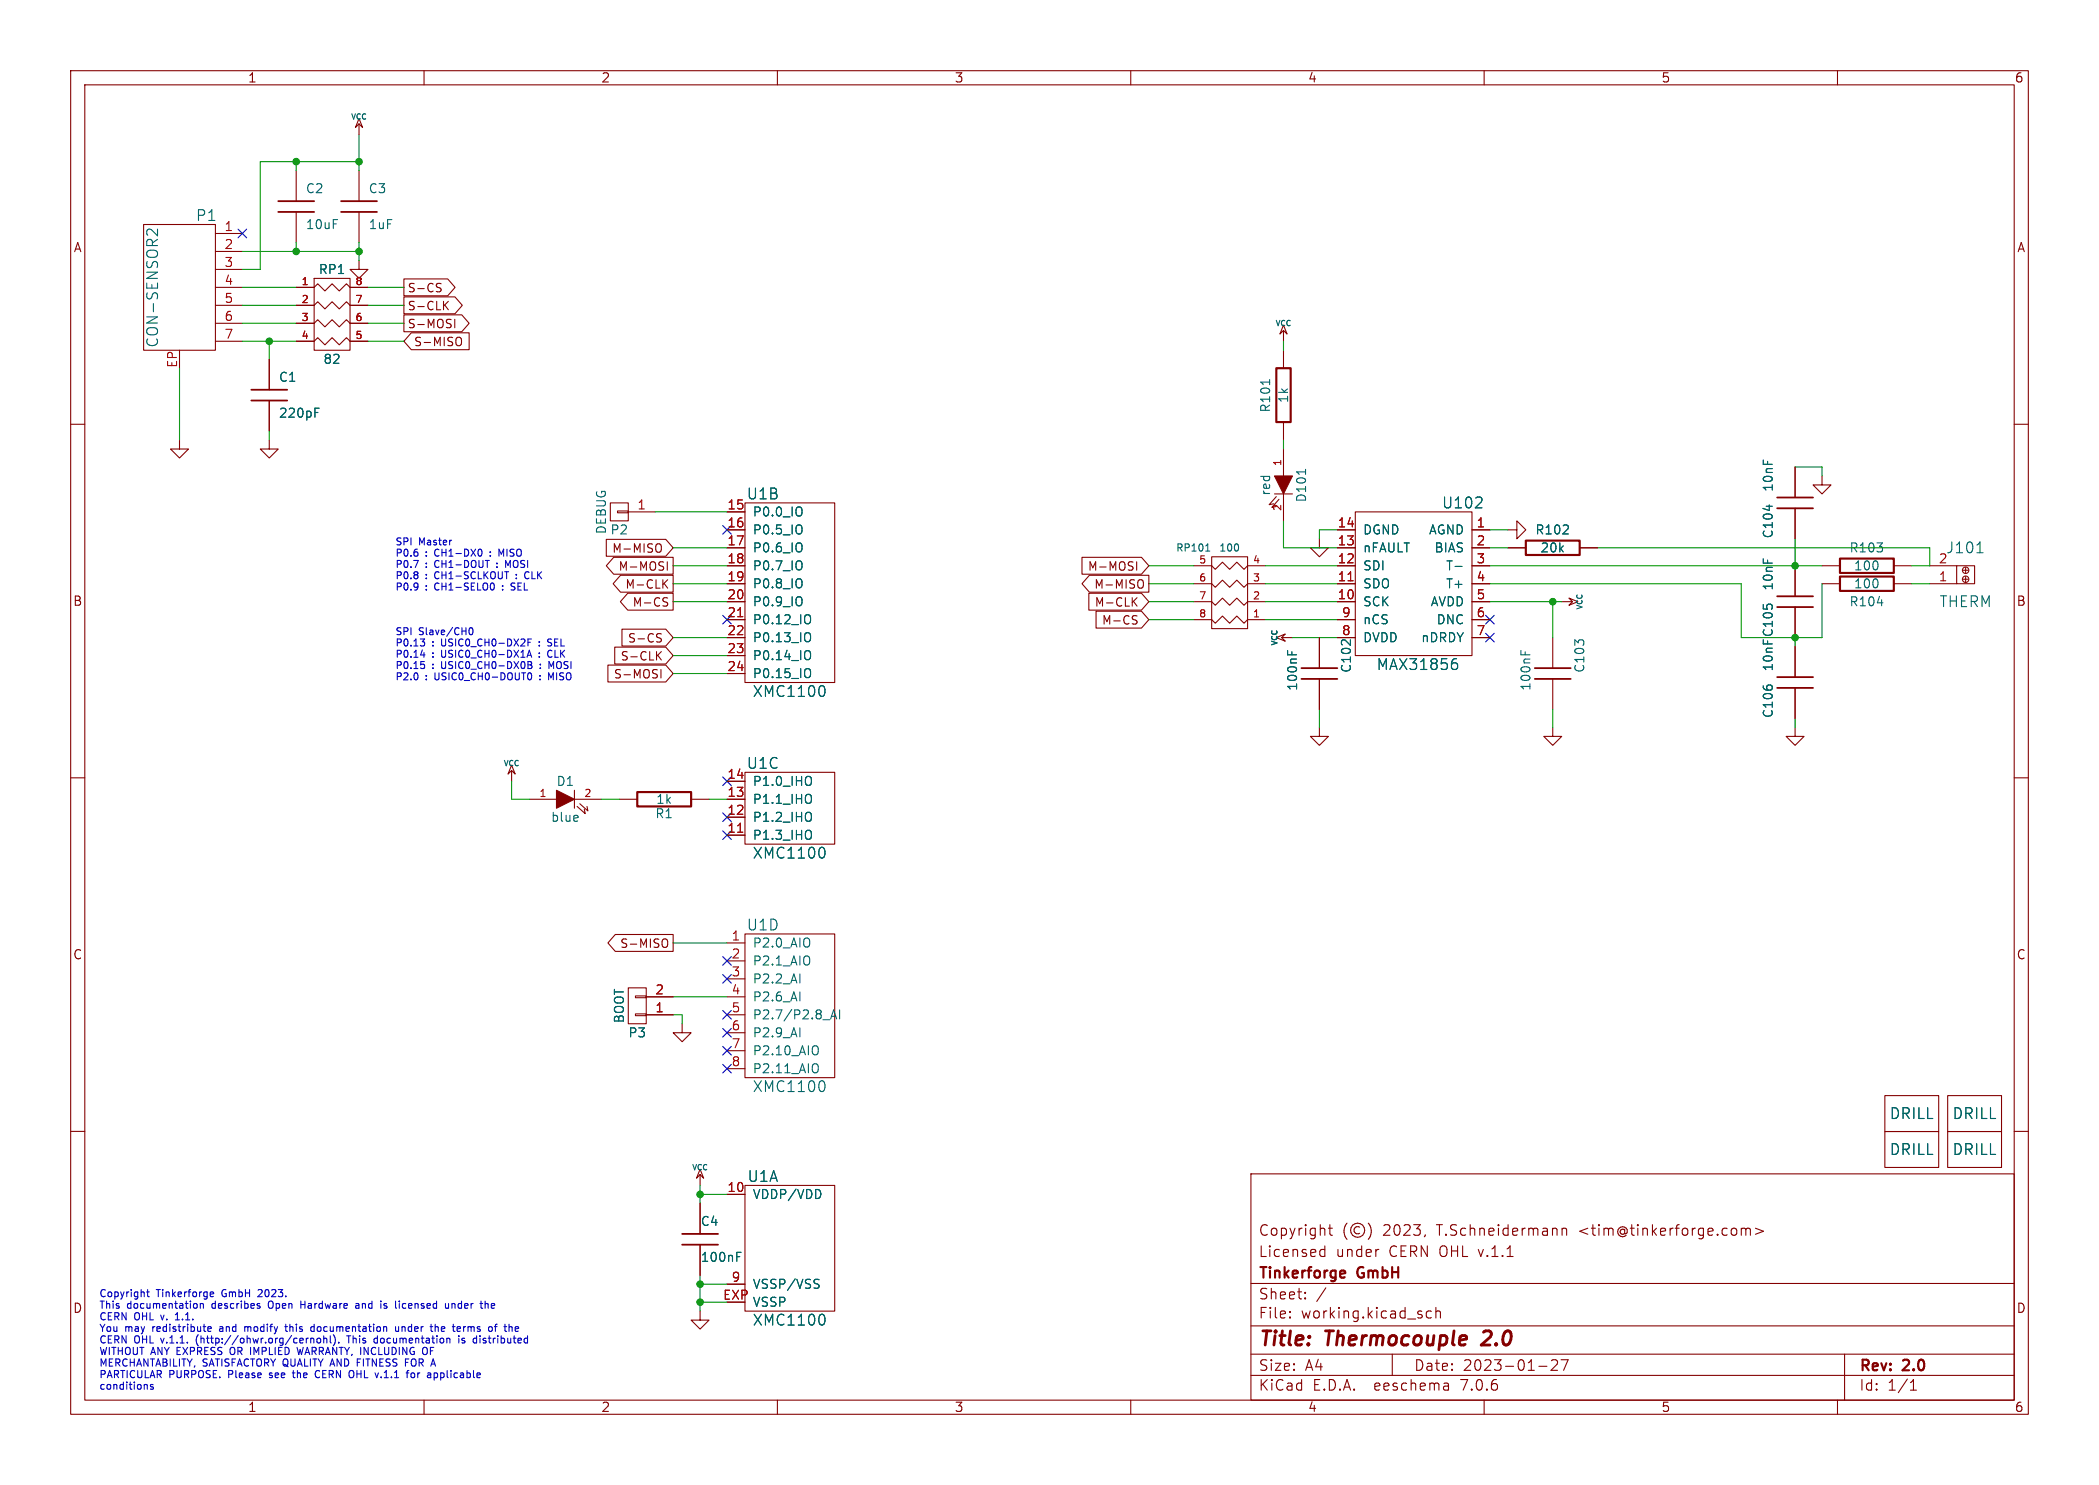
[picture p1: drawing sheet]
<svg xmlns="http://www.w3.org/2000/svg" width="297mm" height="210mm" viewBox="0 0 297 210" stroke-linecap="round" stroke-linejoin="round" font-family="sans-serif">
<g fill="none" stroke="#840000" stroke-width=".15">
<path d="M10 10h277v190h-277zM12 12h273v186h-273zM50.8 16.8l.5 1.2-.5-.5-.5 .5zM50.8 17.5v1.6M60 10v2M110 10v2M160 10v2M210 10v2M260 10v2M20.3 31.8h10.2v17.7h-10.2zM30.5 33h3.8M30.5 35.6h3.8"/>
<path d="M30.5 38.1h3.8M41.9 24.1v4.3M41.9 30v4.3M44.4 39.4h5.1v10.1h-5.1zM50.8 36.8v1.3h1.3l-1.3 1.3-1.3-1.3h1.3M50.8 24.1v4.3M50.8 30v4.3M57.1 39.4h6.2l1.1 1.2-1.1 1.2h-6.2zM10 60h2M30.5 40.6h3.8M30.5 43.2h3.8M30.5 45.7h3.8"/>
<path d="M30.5 48.3h3.8M38.1 50.8v4.3M38.1 56.6v4.4M41.9 48.3h2.5l.6-.5 1 1 1-1 1 1 1-1 .5 .5h2.6M41.9 45.7h2.5l.6-.5 1 1 1-1 1 1 1-1 .5 .5h2.6M41.9 43.2h2.5l.6-.5 1 1 1-1 1 1 1-1 .5 .5h2.6M41.9 40.6h2.5l.6-.5 1 1 1-1 1 1 1-1 .5 .5h2.6M57.1 42h7.3l1 1.2-1 1.2h-7.3zM57.1 44.5h8.2l1.1 1.2-1.1 1.2h-8.2zM58.2 47.1h8.2v2.4h-8.2l-1.1-1.2zM62 40.6l.3 .2 .1 .2-.2 .3h-.3M62 40.1h.4"/>
<path d="M62.9 43.1l.5 .7M63.4 42.6l-.6 .7M64.3 45.2v1.1M64.8 47.7a.4 .4 0 0 1 .5 .4v.4a.4 .4 0 0 1-.5 .4M181.6 46l.5 1.2-.5-.5-.5 .5zM181.6 46.7v1.6M181.6 49.5v2.6M181.6 59.7v2.5M285 60h2M25.4 62.2v1.3h1.3l-1.3 1.3-1.3-1.3h1.3M38.1 62.2v1.3h1.3l-1.3 1.3-1.3-1.3h1.3M85.8 76.3h8.4l1 1.2-1 1.2h-8.4z"/>
<path d="M86.4 71.1h2.5v2.6h-2.5zM86.8 78.8h8.4v2.4h-8.4l-1-1.2zM87.4 72.3h1.5v.2h-1.5zM88.9 72.4h3.8M93.1 76.9a.4 .4 0 0 1 .5 .4v.4a.4 .4 0 0 1-.5 .4M94.4 79.4v1.2M102.9 77.5h2.5M102.9 72.4h2.5M102.9 74.9h2.5M105.4 71.1h12.7v25.4h-12.7zM153.1 78.8h8.4l1.1 1.2-1.1 1.2h-8.4zM160.8 79.4v1.2"/>
<path d="M171.4 78.7h5.1v10.2h-5.1zM180.3 69.9h2.6M180.6 70.2l-1 1.2 .6-.2M181 70.6l-1 1.2 .6-.2M181.6 63.5v3.8M181.6 69.9v3.8M186.7 76.2v1.3h1.3l-1.3 1.2-1.3-1.2h1.3M189.2 77.5h2.6M189.2 74.9h2.6M191.8 72.4h16.5v20.3h-16.5zM208.3 77.5h2.5M208.3 74.9h2.5"/>
<path d="M213.4 74.9h1.2v-1.2l1.3 1.2-1.3 1.3v-1.3M213.4 77.5h2.5M223.5 77.5h2.6M254 66v4.4M254 71.9v4.3M257.8 67.3v1.3h1.3l-1.3 1.3-1.3-1.3h1.3M86 94.1h8.2l1 1.2-1 1.1h-8.2zM87 91.5h7.2l1 1.2-1 1.2h-7.2zM87.8 81.4h7.4v2.3h-7.4l-1-1.1zM88 89h6.2l1 1.2-1 1.2h-6.2zM88.8 83.9h6.4v2.4h-6.4l-1-1.2zM93.1 92.7l.5 .6"/>
<path d="M93.1 90.2l.4 .1 .1 .3-.2 .2h-.3M93.1 89.6l.5 .1M93.5 94.7v1.2M93.6 92.1l-.7 .7M94 82.5l.5 .7M94 85.1l.4 .1 .1 .3-.3 .2h-.2M94 84.5l.5 .1M94.5 82l-.7 .7M102.9 90.2h2.5M102.9 85.1h2.5M102.9 87.6h2.5M102.9 82.6h2.5"/>
<path d="M102.9 80h2.5M102.9 92.7h2.5M102.9 95.3h2.5M154.1 83.9h7.4l1.1 1.2-1.1 1.2h-7.4zM154.1 81.4h8.5v2.3h-8.5l-1-1.1zM155.1 86.4h6.4l1.1 1.2-1.1 1.2h-6.4zM160.4 85l.5 .7M160.4 87.6l.4 .1 .1 .3-.2 .3h-.3M160.4 87.1h.5M160.9 84.5l-.7 .7M161.3 82a.4 .4 0 0 1 .5 .4v.4a.4 .4 0 0 1-.5 .4M168.9 80h2.5l.6 .5 1-1 1 1 1-1 1 1 .5-.5h2.6"/>
<path d="M168.9 82.6h2.5l.6 .5 1-1.1 1 1.1 1-1.1 1 1.1 .5-.5h2.6M168.9 85.1h2.5l.6 .5 1-1 1 1 1-1 1 1 .5-.5h2.6M168.9 87.6h2.5l.6 .5 1-1 1 1 1-1 1 1 .5-.5h2.6M180.6 90.2l1.3-.5-.5 .5 .5 .5zM181.4 90.2h1.5M186.7 90.2v4.3M186.7 96v4.3M189.2 90.2h2.6M189.2 85.1h2.6M189.2 87.6h2.6M189.2 82.6h2.6M189.2 80h2.6"/>
<path d="M208.3 90.2h2.5M208.3 85.1h2.5M208.3 87.6h2.5M208.3 82.6h2.5M208.3 80h2.5M219.7 90.2v4.3M219.7 96v4.3M221 85.1h1.5M222 84.6l1.3 .5-1.3 .5 .5-.5zM254 80v4.3M254 85.9v4.3M254 91.4v4.4"/>
<path d="M254 97.3v4.3M257.8 82.6h2.5M257.8 80h2.5M268 82.6h2.5M268 80h2.5M273 82.6h3.9M273 80h3.9M276.9 80h2.5v2.6h-2.5zM277.7 80.6h.8M277.7 81.9h.8M278.1 80.3v.7M278.1 81.5v.8"/>
<path d="M10 110h2M72.4 108.2l.5 1.3-.5-.5-.5 .5zM72.4 109v1.5M74.9 113h3.8M81.3 113h3.8M81.3 111.8v2.5M81.7 114l1.1 1.1-.1-.7M82 113.7l1.2 1-.1-.7M87.6 113h2.6M97.8 113h2.5M102.9 113h2.5M102.9 118.1h2.5"/>
<path d="M102.9 115.6h2.5M102.9 110.5h2.5M105.4 109.2h12.7v10.2h-12.7zM186.7 102.9v1.2h1.3l-1.3 1.3-1.3-1.3h1.3M219.7 102.9v1.2h1.3l-1.3 1.3-1.3-1.3h1.3M254 102.9v1.2h1.3l-1.3 1.3-1.3-1.3h1.3M285 110h2M87.1 132.2h8.1v2.3h-8.1l-1.1-1.1zM88.9 139.7h2.5v5.1h-2.5zM94 132.8a.4 .4 0 0 1 .5 .4v.4a.4 .4 0 0 1-.5 .4M102.9 133.4h2.5M102.9 135.9h2.5"/>
<path d="M102.9 138.4h2.5M105.4 132.1h12.7v20.3h-12.7zM10 160h2M89.9 140.8h1.5v.3h-1.5zM89.9 143.4h1.5v.2h-1.5zM91.4 141h3.8M91.4 143.5h3.8M96.5 144.8v1.3h1.3l-1.3 1.2-1.3-1.2h1.3M102.9 141h2.5M102.9 143.5h2.5M102.9 146.1h2.5M102.9 148.6h2.5"/>
<path d="M102.9 151.1h2.5M266.7 154.9h7.6v5.1h-7.6zM275.6 154.9h7.6v5.1h-7.6zM285 160h2M99.1 165.4l.5 1.2-.5-.5-.5 .5zM99.1 166.1v1.5M99.1 170.2v4.3M99.1 176v4.3M102.9 168.9h2.5M105.4 167.6h12.7v17.8h-12.7zM177 166h108v32h-108zM186.9 177.6l.1 .1 .5-.1"/>
<path d="M186.9 176.8l.1-.1 .5 .1M187.5 176.2v1.5M188 173.7h.5M188.2 173.2v1.3v.1l.3 .1M190.6 173a1.72 1.72 0 0 0 0 2.3M192.4 173.6a.52 .52 0 0 0-.8 .4 .52 .52 0 0 0 .8 .4M193.6 173a1.72 1.72 0 0 1 0 2.3M195 176.7h.1M201.7 174.6l-.2 .3M221 173.8a.37 .37 0 0 1 .7 .1v.8M221 173.7v1M246.4 173.8a.37 .37 0 0 1 .6 .1"/>
<path d="M246.4 173.7v1M247 173.9l.2-.2 .4 .1 .1 .9M247 173.9v.8M248.4 173.7l1.1 .4-1.1 .5M266.7 160h7.6v5.1h-7.6zM275.6 160h7.6v5.1h-7.6zM60 198v2M99.1 185.4v1.3h1.2l-1.2 1.3-1.3-1.3h1.3M102.9 181.6h2.5M110 198v2M160 198v2M177 194.5h108"/>
<path d="M177 191.5h108M177 187.5h108M177 181.5h108M182.5 186.3h.1l-.1 .1M182.5 186.3v.1M182.5 185.5v.1M182.5 185.5h.1l-.1 .1M184.7 183.6v.1M184.7 183.6h-.1l.1 .1M184.7 182.8v.1M184.7 182.8h-.1l.1 .1M187.6 182.1l-1.3 2"/>
<path d="M197 191.5v3M202.5 185.5l-.4-.1-.3 .3v.4l.2 .2 .1 .1 .4-.1M203.2 185.5a.37 .37 0 0 1 .6 .1v.8M203.2 184.9v1.5M204.9 195.7l.1 .9M205 196.5l-.2 .1M205 196h-.2M210 198v2M217.7 193.2h1.2M219.5 192.4l.2-.1 .5 .1a.41 .41 0 0 1 .1 .5l-.8 .9h.9M220.9 192.3h1l-.7 1.5M260 198v2"/>
<path d="M261 191.5v6.5M270.3 196.6h.9M270.3 195.5l.4-.4v1.5"/>
<circle cx="278.1" cy="80.6" r=".46"/>
<circle cx="278.1" cy="81.9" r=".46"/>
<circle cx="192.1" cy="174" r="1"/>
</g>
<path d="M210.9 189.1l-1.3 1.1h1.2" fill="none" stroke="#840000" stroke-width=".4"/>
<path d="M180.6 52.1h2v7.6h-2zM215.9 76.5h7.6v2h-7.6zM260.3 79h7.7v2h-7.7zM260.3 81.5h7.7v2.1h-7.7zM90.2 112h7.6v2h-7.6zM190.1 179.7l.2 .1v.2l-.7 .2M190.3 180.6l-.2 .1" fill="none" stroke="#840000" stroke-width=".3"/>
<g fill="none" stroke="#840000" stroke-width=".25">
<path d="M39.4 30h5M39.4 28.4h5M48.3 30h5M48.3 28.4h5M35.6 56.6h5M35.6 55.1h5M251.5 70.4h5M251.5 71.9h5M184.1 96h5.1M184.1 94.5h5.1M217.2 96h5M217.2 94.5h5"/>
<path d="M251.5 84.3h5M251.5 85.9h5M251.5 95.8h5M251.5 97.3h5M96.5 176h5.1M96.5 174.5h5.1"/>
</g>
<g fill="none" stroke="#006464" stroke-width=".15">
<path d="M22.3 32.4v.9l-.9-.8a.41 .41 0 0 0-.6 .2v.4M44.6 58.3h.4M44.6 57.7h.6M179.6 53.7v.7M113.4 71.9v.9M113.4 74.4v.9M113.4 77v.9M113.4 79.5v.9M170.6 77.9h.6M170.8 77.1l.1-.2v1M175.2 77.1v.6M184.7 66.4v.7"/>
<path d="M208.8 71.8h.9M209.6 70.4l.1 .2-.1 .3M250.3 71.4v.8M279.7 78.2h.9M113.4 82v.9M113.4 84.6v.9M114.4 86.9l.1 .1a.81 .81 0 0 1-.1 1.2M114.4 89.5h.1a.81 .81 0 0 1-.1 1.2M114.4 92l.1 .1a.81 .81 0 0 1-.1 1.2M114.4 94.6h.1a.81 .81 0 0 1-.1 1.2M116.5 97a1.14 1.14 0 0 1 0 1.4M182.2 92v.6"/>
<path d="M182.8 92.2v.4M205.7 93.7h.3l.2 .3v.5l-.2 .2h-.3M205.8 93.2h.3M205.9 80.1h1M215.2 92v.6M215.8 92.2v.4M265.6 85.2h.8M81.7 115.4l.1 .2-.6 .1M114.6 117.5a.9 .9 0 0 1 0 1.1M114.6 109.9a.9 .9 0 0 1 0 1.1M114.6 112.4a.9 .9 0 0 1 0 1.1M114.6 114.9a.9 .9 0 0 1 0 1.2"/>
<path d="M116.5 119.9a1.14 1.14 0 0 1 0 1.4M115.6 148a.9 .9 0 0 1 0 1.1M115.6 150.5a.9 .9 0 0 1 0 1.1M116.4 144.2h1M116.5 152.9a1.14 1.14 0 0 1 0 1.4M117.5 144.1l.5-1.3 .4 1.3M117.7 143.7h.6M118.8 142.8v1.3M104.3 177.7h.4M104.3 177.1h.6M116.1 168.5v.7M115.4 180.9l.5 .1"/>
<path d="M115.7 181.6l.2 .2-.1 .3-.1 .1M116.5 185.9a1.14 1.14 0 0 1 0 1.4"/>
</g>
<g fill="#840000" stroke="#840000" stroke-width=".15">
<path d="M78.7 111.8l2.6 1.2-2.6 1.3z"/>
<path d="M180.3 67.3h2.6l-1.3 2.6z"/>
</g>
<path d="M104.4 87.2h.7M190.7 82.1h.8M104.4 117.7h.7" fill="none" stroke="#a90000" stroke-width=".15"/>
<g fill="none" stroke="#0000c2" stroke-width=".15">
<path d="M58.5 79.3h.7l-.4 1M68.1 77.7l.1 .3-.1 .6M69.4 78.6v.1M69.4 78v.1M70.3 79.6v.1M70.9 78.4l-.3-.7v1M71.9 80l-.4-.7v1M59.5 92.6h.6M59.6 93.6h.4M59.9 90.7l.2 .2v.3l-.2 .2M59.9 93.9l.2 .2v.3l-.2 .1M60 92.3v.7"/>
<path d="M60.1 90.4l-.3 .3M66.5 88.9l.1-.1a.53 .53 0 0 1 .3 .5 .53 .53 0 0 1-.3 .5l-.2-.4zM69.8 82.5l.1 .3-.1 .6M70.3 80.2v.1M71.1 83.3v.1M71.1 82.8v.1M71.4 80.9h.6M72.3 83.4h.4M72.7 82.5h-.2l-.2 .1 .1 .3 .3 .1M73.1 81.8h.1M73.1 81.2v.1M74.6 80.9a.53 .53 0 0 0-.4 .5 .53 .53 0 0 0 .4 .4"/>
<path d="M74.6 93l.3-1 .3 1M74.7 92.7h.4M74.7 90.8h.3M74.7 93.6h.5v.2l-.2 .2M74.7 94h.3M74.8 95.2h.1a.53 .53 0 0 1 .3 .4 .53 .53 0 0 1-.3 .5h-.1M75 94l.3 .2-.1 .3h-.5M75.2 90.4h-.5v1M76.3 91.3v.1M76.3 90.7v.1M76.3 92.3v.1M76.3 92.9v.1"/>
<path d="M76.4 96v.1M76.4 95.5v.1M76.5 94.5h.1M76.5 93.9v.1M77.5 91.3l.4 .1M77.8 92a.53 .53 0 0 0-.3 .5 .53 .53 0 0 0 .3 .5M77.9 90.4h-.2l-.2 .2 .1 .2 .3 .1M78 95.9l-.4-.7v.9M78 94.3l-.3-.7v.9M20.7 195.8l.1 .1v.6M20.7 182.7h.4M20.9 182.4v.8l.2 .2"/>
<path d="M21.7 195.8h-.3l-.1 .1v.2l.4 .1v.2h-.4M24.8 186.7h.6M25 185.8l-.2 .1M27.6 184.3l.2 .1 .1 .1v.4l-.3 .1M27.8 189.2v.7M28.3 184.4l.2-.1 .2 .1 .1 .6M28.3 184.3v.7M29.4 187.9h.5l-.1-.2-.2-.1-.2 .2 .1 .4h.3M29.7 182.8l.2-.1h.2l.1 .1v.1l-.5 .1M29.7 183.2l.2 .2 .3-.1M31.1 187.9v.3M32.6 190.7v.7"/>
<path d="M34.6 187.6v.7M34.9 187.6l-.3 .1M36.6 182.4l-.1 .1M36.7 184.7l.1 .1-.1 .2M36.7 184.3l.1 .1M37.1 182.8l-.6 .6h.6M38 184.1v.8M38.1 194.8h.1M38.2 194.2v.2M40.3 187.6h.4M40.4 187.3v.8l.3 .2M41.4 194.2h.3"/>
<path d="M41.5 193.8v.9l.2 .1M42 190.5l.3 1.1 .2-.8 .2 .8M42.6 184v1M42.6 184.5h.5M44 188.1l.2 .2 .3-.1M44 189.2v.7M44 189.3l.1-.1 .3 .1v.6M44.5 187.7l-.3-.1-.2 .2M44.5 187.3v1M44.8 193.9a.5 .5 0 0 0-.2 .6 .5 .5 0 0 0 .6 .3M44.9 189.3l.3-.1 .2 .2v.3l-.2 .2h-.3l-.1-.2zM45.8 189.3l.2-.1 .2 .1v.6"/>
<path d="M45.8 188.9v1M46.7 188.9v.9l.2 .1M47.2 188.8a1.19 1.19 0 0 1 0 1.5M47.9 189.8v.1M49.3 188.9v1M49.9 193.9a.72 .72 0 0 1 0 .9M50.4 184.4h.3l.1 .6M50.5 192.7h.4M50.8 184.6h-.3l-.2 .2 .2 .2h.3M53 189.8l.1 .1h.3M53.4 189.3l-.3-.1-.1 .1M53.4 188.9v1"/>
<path d="M54.3 185h.4M54.7 184.4l-.2-.1-.2 .2 .1 .1 .3 .1M56 187.6v.6l.3 .1 .1-.1M56.4 187.6v.7M56.5 184v.1M56.9 187.6v.7M57 184.4l-.1 .1 .1 .5M57 187.6l-.1 .1M57.4 192.7h.3M58.2 194.2h.3l.2 .1v.3l-.2 .2h-.3l-.1-.2zM60.3 190.6a.72 .72 0 0 1 0 .9M61.4 194.2h.3l.2 .1-.1 .5h-.4"/>
<path d="M61.6 187.7l.1-.1 .3 .1v.6M61.6 187.3v1M63 184.3l.1 .7h.2l.2-.1M63.5 184.3v.7M63.5 189.2l.2 .2v.5M64 184.3v.7M64.3 184.4l-.2-.1-.1 .1M64.9 188.9v.1M64.9 189.2v.7M65 187.6l.2 .3h-.5M65.1 188.2l-.1 .1M65.4 189.9h.3"/>
<path d="M65.6 187.6v.7M65.6 187.7v.1M65.7 189.3l-.2-.1-.1 .2v.1l.3 .1M67.9 188.9v.1M67.9 189.2v.7M68.8 184.3l.3 .2v.5M69.6 184.4v.6M70 187.6h.3M70 184.6l-.5 .1M70.3 187.3l-.2 .1v.9M72.9 188.2h.4M72.9 187.7l.3-.1 .2 .3h-.5"/>
</g>
<g fill="none" stroke="#009600" stroke-width=".15">
<path d="M50.8 19.1v5M34.3 35.6h16.5M41.9 22.9v1.2M41.9 34.3v1.3M50.8 22.9h-14v15.2h-2.5M50.8 34.3v2.5M25.4 52.1v10.1M34.3 40.6h7.6M34.3 45.7h7.6M34.3 48.3h7.6M34.3 43.2h7.6M38.1 48.3v2.5"/>
<path d="M52.1 40.6h5M52.1 45.7h5M52.1 48.3h5M52.1 43.2h5M181.6 48.3v1.2M38.1 61v1.2M92.7 72.4h10.2M95.2 77.5h7.7M181.6 62.2v1.3M181.6 73.7v3.8h7.6M189.2 74.9h-2.5v1.3M210.8 74.9h2.6"/>
<path d="M210.8 77.5h2.6M226.1 77.5h46.9v2.5h-2.5M254 66h3.8v1.3M254 76.2v3.8M95.2 85.1h7.7M95.2 82.6h7.7M95.2 90.2h7.7M95.2 80h7.7M95.2 92.7h7.7M95.2 95.3h7.7M162.6 85.1h6.3M162.6 87.6h6.3"/>
<path d="M162.6 82.6h6.3M162.6 80h6.3M179.1 85.1h10.1M179.1 87.6h10.1M179.1 82.6h10.1M179.1 80h10.1M182.9 90.2h6.3M210.8 85.1h10.2M210.8 82.6h35.6v7.6h11.4v-7.6M210.8 80h47M219.7 85.1v5.1M254 90.2v1.2"/>
<path d="M270.5 82.6h2.5M72.4 110.5v2.5h2.5M85.1 113h2.5M100.3 113h2.6M186.7 100.3v2.6M219.7 100.3v2.6M254 101.6v1.3M95.2 133.4h7.7M95.2 141h7.7M95.2 143.5h1.3v1.3M99.1 167.6v2.6M99.1 168.9h3.8"/>
<path d="M99.1 184.2h3.8M99.1 180.3v5.1M99.1 181.6h3.8"/>
</g>
<g fill="none" stroke="#000084" stroke-width=".15">
<path d="M33.7 32.4l1.2 1.2M34.9 32.4l-1.2 1.2M102.3 74.3l1.2 1.2M103.5 74.3l-1.2 1.2M102.3 87l1.2 1.2M103.5 87l-1.2 1.2M210.2 89.6l1.2 1.2M210.2 87l1.2 1.2M211.4 89.6l-1.2 1.2M211.4 87l-1.2 1.2M102.3 115l1.2 1.2M102.3 117.5l1.2 1.2"/>
<path d="M102.3 109.9l1.2 1.2M103.5 115l-1.2 1.2M103.5 117.5l-1.2 1.2M103.5 109.9l-1.2 1.2M102.3 137.8l1.2 1.2M102.3 135.3l1.2 1.2M103.5 137.8l-1.2 1.2M103.5 135.3l-1.2 1.2M102.3 150.5l1.2 1.2M102.3 145.4l1.2 1.3M102.3 142.9l1.2 1.2M102.3 148l1.2 1.2"/>
<path d="M103.5 150.5l-1.2 1.2M103.5 145.4l-1.2 1.3M103.5 142.9l-1.2 1.2M103.5 148l-1.2 1.2"/>
</g>
<g fill="#009600" stroke="#009600" stroke-width=".15">
<circle cx="99.1" cy="181.6" r=".46"/>
<circle cx="99.1" cy="168.9" r=".46"/>
<circle cx="99.1" cy="184.2" r=".46"/>
<circle cx="219.7" cy="85.1" r=".46"/>
<circle cx="50.8" cy="35.6" r=".46"/>
<circle cx="41.9" cy="35.6" r=".46"/>
<circle cx="38.1" cy="48.3" r=".46"/>
<circle cx="41.9" cy="22.9" r=".46"/>
<circle cx="50.8" cy="22.9" r=".46"/>
<circle cx="254" cy="80" r=".46"/>
<circle cx="254" cy="90.2" r=".46"/>
</g>
<g font-size="2.8" fill="#840000">
<text x="178" y="190.9">Title:</text>
<text x="187.7" y="190.9">Thermocouple</text>
<text x="210.6" y="190.9">2.0</text>
</g>
<g font-size="2.1" fill="#006464">
<text x="27.6" y="31.5">P1</text>
<text x="22.6" y="49.2" transform="rotate(-90 22.6 49.2)">CON-SENSOR2</text>
<text x="105.6" y="70.8">U1B</text>
<text x="204" y="72.1">U102</text>
<text x="275.3" y="78.5">J101</text>
<text x="274.4" y="86.1">THERM</text>
<text x="194.7" y="95">MAX31856</text>
<text x="106.4" y="98.8">XMC1100</text>
<text x="105.6" y="108.9">U1C</text>
<text x="106.4" y="121.6">XMC1100</text>
<text x="105.6" y="131.8">U1D</text>
<text x="106.4" y="154.7">XMC1100</text>
<text x="267.3" y="158.5">DRILL</text>
<text x="276.2" y="158.5">DRILL</text>
<text x="105.7" y="167.4">U1A</text>
<text x="267.3" y="163.6">DRILL</text>
<text x="276.2" y="163.6">DRILL</text>
<text x="106.4" y="187.7">XMC1100</text>
</g>
<g font-size="2.1" fill="#840000">
<text x="178" y="178">Licensed</text>
<text x="178" y="175">Copyright</text>
<text x="189" y="178">under</text>
<text x="195.7" y="175">2023,</text>
<text x="196.6" y="178">CERN OHL v.1.1</text>
<text x="203.5" y="175">T.Schneidermann</text>
<text x="223.7" y="175">&lt;tim@tinkerforge.com&gt;</text>
<text x="178" y="184">Sheet:</text>
<text x="178" y="181.2">Tinkerforge</text>
<text x="192.2" y="181.2">GmbH</text>
<text x="178" y="186.7">File:</text>
<text x="184.1" y="186.7">working.kicad_sch</text>
<text x="178" y="196.9">KiCad</text>
<text x="178" y="194.1">Size:</text>
<text x="184.7" y="194.1">A4</text>
<text x="185.7" y="196.9">E.D.A.</text>
<text x="194.6" y="196.9">eeschema</text>
<text x="200" y="194.1">Date:</text>
<text x="207" y="196.9">7.0.6</text>
<text x="207" y="194.1">2023-01-27</text>
<text x="263" y="194.3">Rev:</text>
<text x="263" y="196.9">Id:</text>
<text x="267.1" y="196.9">1/1</text>
<text x="269.4" y="194.3">2.0</text>
</g>
<g font-size="1.8" fill="#840000">
<text x="35" y="11.9">1</text>
<text x="85" y="11.9">2</text>
<text x="135" y="11.9">3</text>
<text x="185" y="11.9">4</text>
<text x="235" y="11.9">5</text>
<text x="285" y="11.9">6</text>
<text x="10.3" y="35.9">A</text>
<text x="285.3" y="35.9">A</text>
<text x="10.3" y="85.9">B</text>
<text x="285.3" y="85.9">B</text>
<text x="10.3" y="135.9">C</text>
<text x="285.3" y="135.9">C</text>
<text x="10.3" y="185.9">D</text>
<text x="285.3" y="185.9">D</text>
<text x="35" y="199.9">1</text>
<text x="85" y="199.9">2</text>
<text x="135" y="199.9">3</text>
<text x="185" y="199.9">4</text>
<text x="235" y="199.9">5</text>
<text x="285" y="199.9">6</text>
</g>
<g font-size="1.8" fill="#006464">
<text x="43.2" y="27.5">C2</text>
<text x="52.1" y="27.5">C3</text>
<text x="43.2" y="32.6">10uF</text>
<text x="52.1" y="32.6">1uF</text>
<text x="45" y="39">RP1</text>
<text x="45.7" y="51.7">82</text>
<text x="39.4" y="54.2">C1</text>
<text x="39.4" y="59.3">220pF</text>
<text x="179.9" y="58.4" transform="rotate(-90 179.9 58.4)">R101</text>
<text x="182.5" y="57.1" transform="rotate(-90 182.5 57.1)">1k</text>
<text x="179.9" y="70.2" transform="rotate(-90 179.9 70.2)">red</text>
<text x="185" y="71.1" transform="rotate(-90 185 71.1)">D101</text>
<text x="251.1" y="69.6" transform="rotate(-90 251.1 69.6)">10nF</text>
<text x="86" y="75.6" transform="rotate(-90 86 75.6)">DEBUG</text>
<text x="86.3" y="75.8">P2</text>
<text x="106.4" y="73.3">P0.0_IO</text>
<text x="106.4" y="75.8">P0.5_IO</text>
<text x="192.8" y="75.8">DGND</text>
<text x="202.1" y="75.8">AGND</text>
<text x="217.2" y="75.8">R102</text>
<text x="251.1" y="76.2" transform="rotate(-90 251.1 76.2)">C104</text>
<text x="106.4" y="78.3">P0.6_IO</text>
<text x="106.4" y="80.9">P0.7_IO</text>
<text x="106.4" y="83.4">P0.8_IO</text>
<text x="192.8" y="83.4">SDO</text>
<text x="192.8" y="80.9">SDI</text>
<text x="192.8" y="78.3">nFAULT</text>
<text x="202.9" y="78.3">BIAS</text>
<text x="204.5" y="80.9">T-</text>
<text x="204.5" y="83.4">T+</text>
<text x="217.9" y="78.3">20k</text>
<text x="251.1" y="83.6" transform="rotate(-90 251.1 83.6)">10nF</text>
<text x="261.6" y="78.3">R103</text>
<text x="262.2" y="80.9">100</text>
<text x="262.2" y="83.4">100</text>
<text x="274.2" y="79.8">2</text>
<text x="106.4" y="86">P0.9_IO</text>
<text x="106.4" y="88.5">P0.12_IO</text>
<text x="189.8" y="89.9">8</text>
<text x="192.8" y="86">SCK</text>
<text x="192.8" y="88.5">nCS</text>
<text x="202.3" y="86">AVDD</text>
<text x="203.2" y="88.5">DNC</text>
<text x="261.6" y="86">R104</text>
<text x="106.4" y="91">P0.13_IO</text>
<text x="106.4" y="93.6">P0.14_IO</text>
<text x="191.4" y="95.2" transform="rotate(-90 191.4 95.2)">C102</text>
<text x="192.8" y="91">DVDD</text>
<text x="201" y="91">nDRDY</text>
<text x="224.4" y="95.2" transform="rotate(-90 224.4 95.2)">C103</text>
<text x="251.1" y="95" transform="rotate(-90 251.1 95)">10nF C105</text>
<text x="106.4" y="96.1">P0.15_IO</text>
<text x="183.7" y="97.8" transform="rotate(-90 183.7 97.8)">100nF</text>
<text x="216.8" y="97.8" transform="rotate(-90 216.8 97.8)">100nF</text>
<text x="251.1" y="101.6" transform="rotate(-90 251.1 101.6)">C106</text>
<text x="78.7" y="111.4">D1</text>
<text x="92.8" y="113.9">1k</text>
<text x="106.4" y="113.9">P1.1_IHO</text>
<text x="106.4" y="111.4">P1.0_IHO</text>
<text x="77.9" y="116.4">blue</text>
<text x="92.6" y="115.9">R1</text>
<text x="106.4" y="119">P1.3_IHO</text>
<text x="106.4" y="116.4">P1.2_IHO</text>
<text x="106.4" y="134.2">P2.0_AIO</text>
<text x="106.4" y="136.8">P2.1_AIO</text>
<text x="106.4" y="139.3">P2.2_AI</text>
<text x="106.4" y="141.8">P2.6_AI</text>
<text x="88.5" y="144.8" transform="rotate(-90 88.5 144.8)">BOOT</text>
<text x="88.8" y="146.9">P3</text>
<text x="106.4" y="144.4">P2.7/P2.8_AI</text>
<text x="106.4" y="146.9">P2.9_AI</text>
<text x="106.4" y="149.5">P2.10_AIO</text>
<text x="106.4" y="152">P2.11_AIO</text>
<text x="99.1" y="173.6">C4</text>
<text x="106.4" y="169.8">VDDP/VDD</text>
<text x="99.1" y="178.7">100nF</text>
<text x="106.4" y="182.5">VSSP/VSS</text>
<text x="106.4" y="185">VSSP</text>
</g>
<g font-size="1.8" fill="#a90000">
<text x="31.7" y="32.8">1</text>
<text x="31.7" y="35.3">2</text>
<text x="31.7" y="37.8">3</text>
<text x="31.7" y="40.4">4</text>
<text x="31.7" y="42.9">5</text>
<text x="31.7" y="45.5">6</text>
<text x="25.1" y="52.1" transform="rotate(-90 25.1 52.1)">EP</text>
<text x="31.7" y="48">7</text>
<text x="90.1" y="72.1">1</text>
<text x="102.8" y="72.1">15</text>
<text x="102.8" y="74.7">16</text>
<text x="102.8" y="77.2">17</text>
<text x="189.2" y="77.2">13</text>
<text x="189.2" y="74.7">14</text>
<text x="208.8" y="74.7">1</text>
<text x="208.8" y="77.2">2</text>
<text x="102.8" y="79.8">18</text>
<text x="102.8" y="82.3">19</text>
<text x="189.2" y="82.3">11</text>
<text x="189.2" y="79.8">12</text>
<text x="208.8" y="79.8">3</text>
<text x="208.8" y="82.3">4</text>
<text x="274.2" y="82.3">1</text>
<text x="102.8" y="84.8">20</text>
<text x="102.8" y="87.4">21</text>
<text x="102.8" y="89.9">22</text>
<text x="189.2" y="84.8">10</text>
<text x="189.8" y="87.4">9</text>
<text x="208.8" y="84.8">5</text>
<text x="208.8" y="87.4">6</text>
<text x="208.8" y="89.9">7</text>
<text x="102.8" y="92.5">23</text>
<text x="102.8" y="95">24</text>
<text x="102.8" y="112.8">13</text>
<text x="102.8" y="110.2">14</text>
<text x="102.8" y="117.9">11</text>
<text x="102.8" y="115.3">12</text>
<text x="103.4" y="133.1">1</text>
<text x="103.4" y="135.6">2</text>
<text x="92.6" y="143.3">1</text>
<text x="92.6" y="140.7">2</text>
<text x="103.4" y="138.2">3</text>
<text x="103.4" y="140.7">4</text>
<text x="103.4" y="143.3">5</text>
<text x="103.4" y="145.8">6</text>
<text x="103.4" y="148.3">7</text>
<text x="103.4" y="150.9">8</text>
<text x="102.8" y="168.7">10</text>
<text x="102.2" y="183.9">EXP</text>
<text x="103.4" y="181.4">9</text>
</g>
<g font-size="1.7" fill="#840000">
<text x="57.6" y="41.6">S-CS</text>
<text x="57.6" y="44.1">S-CLK</text>
<text x="57.6" y="46.6">S-MOSI</text>
<text x="58.5" y="49.2">S-MISO</text>
<text x="86.5" y="78.4">M-MISO</text>
<text x="87.4" y="80.9">M-MOSI</text>
<text x="88.4" y="83.5">M-CLK</text>
<text x="153.8" y="80.9">M-MOSI</text>
<text x="154.7" y="83.5">M-MISO</text>
<text x="89.4" y="86">M-CS</text>
<text x="154.8" y="86">M-CLK</text>
<text x="155.8" y="88.5">M-CS</text>
<text x="87.7" y="93.6">S-CLK</text>
<text x="88.7" y="91.1">S-CS</text>
<text x="86.8" y="96.2">S-MOSI</text>
<text x="87.6" y="134.3">S-MISO</text>
</g>
<g font-size="1.4" fill="#a90000">
<text x="42.6" y="40.4">1</text>
<text x="50.2" y="40.4">8</text>
<text x="42.6" y="42.9">2</text>
<text x="42.6" y="45.5">3</text>
<text x="50.2" y="45.5">6</text>
<text x="50.2" y="42.9">7</text>
<text x="42.6" y="48">4</text>
<text x="50.2" y="48">5</text>
<text x="181.4" y="66" transform="rotate(-90 181.4 66)">1</text>
<text x="181.4" y="72.4" transform="rotate(-90 181.4 72.4)">2</text>
<text x="169.6" y="79.8">5</text>
<text x="169.6" y="82.3">6</text>
<text x="177.2" y="82.3">3</text>
<text x="177.2" y="79.8">4</text>
<text x="169.6" y="84.8">7</text>
<text x="169.6" y="87.4">8</text>
<text x="177.2" y="87.4">1</text>
<text x="177.2" y="84.8">2</text>
<text x="76.2" y="112.8">1</text>
<text x="82.6" y="112.8">2</text>
</g>
<g font-size="1.4" fill="#0000c2">
<text x="55.9" y="77.2">SPI</text>
<text x="59.3" y="77.2">Master</text>
<text x="55.9" y="78.8">P0.6</text>
<text x="55.9" y="80.4">P0.7</text>
<text x="55.9" y="82">P0.8</text>
<text x="55.9" y="83.6">P0.9</text>
<text x="60.2" y="78.8">:</text>
<text x="60.2" y="80.4">:</text>
<text x="60.2" y="82">:</text>
<text x="60.2" y="83.6">:</text>
<text x="61.7" y="78.8">CH1-DX0</text>
<text x="61.7" y="80.4">CH1-DOUT</text>
<text x="61.7" y="82">CH1-SCLKOUT</text>
<text x="61.7" y="83.6">CH1-SELO0</text>
<text x="71.3" y="78.8">MISO</text>
<text x="72.2" y="80.4">MOSI</text>
<text x="73" y="83.6">SEL</text>
<text x="75" y="82">CLK</text>
<text x="55.9" y="89.9">SPI</text>
<text x="59.3" y="89.9">Slave/CH0</text>
<text x="55.9" y="91.5">P0.13</text>
<text x="55.9" y="93.1">P0.14</text>
<text x="55.9" y="94.7">P0.15</text>
<text x="61.2" y="91.5">:</text>
<text x="61.2" y="93.1">:</text>
<text x="61.2" y="94.7">:</text>
<text x="62.7" y="91.5">USIC0_CH0-DX2F</text>
<text x="62.7" y="93.1">USIC0_CH0-DX1A</text>
<text x="62.7" y="94.7">USIC0_CH0-DX0B</text>
<text x="78.2" y="91.5">SEL</text>
<text x="78.2" y="93.1">CLK</text>
<text x="78.4" y="94.7">MOSI</text>
<text x="55.9" y="96.3">P2.0</text>
<text x="60.2" y="96.3">:</text>
<text x="61.7" y="96.3">USIC0_CH0-DOUT0</text>
<text x="78.3" y="96.3">MISO</text>
<text x="14" y="183.5">Copyright</text>
<text x="14" y="185.1">This</text>
<text x="18" y="185.1">documentation</text>
<text x="22.2" y="183.5">Tinkerforge</text>
<text x="30.2" y="185.1">describes</text>
<text x="31.6" y="183.5">GmbH</text>
<text x="37" y="183.5">2023.</text>
<text x="38.4" y="185.1">Open</text>
<text x="43.2" y="185.1">Hardware</text>
<text x="51.3" y="185.1">and</text>
<text x="55.1" y="185.1">is</text>
<text x="57.4" y="185.1">licensed</text>
<text x="64.7" y="185.1">under</text>
<text x="70" y="185.1">the</text>
<text x="14" y="186.8">CERN</text>
<text x="14" y="188.4">You</text>
<text x="14" y="190.1">CERN</text>
<text x="14" y="191.7">WITHOUT ANY EXPRESS</text>
<text x="17.7" y="188.4">may</text>
<text x="19" y="186.8">OHL</text>
<text x="19" y="190.1">OHL</text>
<text x="21.8" y="188.4">redistribute</text>
<text x="23" y="186.8">v.</text>
<text x="23" y="190.1">v.1.1.</text>
<text x="25.3" y="186.8">1.1.</text>
<text x="28.2" y="190.1">(http://ohwr.org/cernohl).</text>
<text x="31.5" y="188.4">and</text>
<text x="33" y="191.7">OR IMPLIED</text>
<text x="35.3" y="188.4">modify</text>
<text x="41.4" y="188.4">this</text>
<text x="43.1" y="191.7">WARRANTY, INCLUDING</text>
<text x="45.2" y="188.4">documentation</text>
<text x="49.9" y="190.1">This</text>
<text x="53.9" y="190.1">documentation</text>
<text x="57.4" y="188.4">under</text>
<text x="61.3" y="191.7">OF</text>
<text x="62.7" y="188.4">the</text>
<text x="66.1" y="188.4">terms</text>
<text x="66.1" y="190.1">is</text>
<text x="68.4" y="190.1">distributed</text>
<text x="71.4" y="188.4">of</text>
<text x="14" y="193.3">MERCHANTABILITY,</text>
<text x="14" y="195">PARTICULAR</text>
<text x="14" y="196.6">conditions</text>
<text x="23.9" y="195">PURPOSE.</text>
<text x="28.7" y="193.3">SATISFACTORY QUALITY AND</text>
<text x="32.5" y="195">Please</text>
<text x="38.6" y="195">see</text>
<text x="42.2" y="195">the</text>
<text x="45.6" y="195">CERN</text>
<text x="50.6" y="195">OHL</text>
<text x="51.2" y="193.3">FITNESS</text>
<text x="54.6" y="195">v.1.1</text>
<text x="58.3" y="193.3">FOR</text>
<text x="59.3" y="195">for</text>
<text x="62.5" y="195">applicable</text>
</g>
<g font-size="1.4" fill="#006464">
<text x="166.3" y="78.2">RP101</text>
<text x="172.4" y="78.2">100</text>
</g>
<g font-size="1.1" fill="#006464">
<text x="49.6" y="17.1">VCC</text>
<text x="180.4" y="46.3">VCC</text>
<text x="224.1" y="86.3" transform="rotate(-90 224.1 86.3)">VCC</text>
<text x="180.9" y="91.4" transform="rotate(-90 180.9 91.4)">VCC</text>
<text x="71.1" y="108.6">VCC</text>
<text x="97.8" y="165.7">VCC</text>
</g>
</svg>
